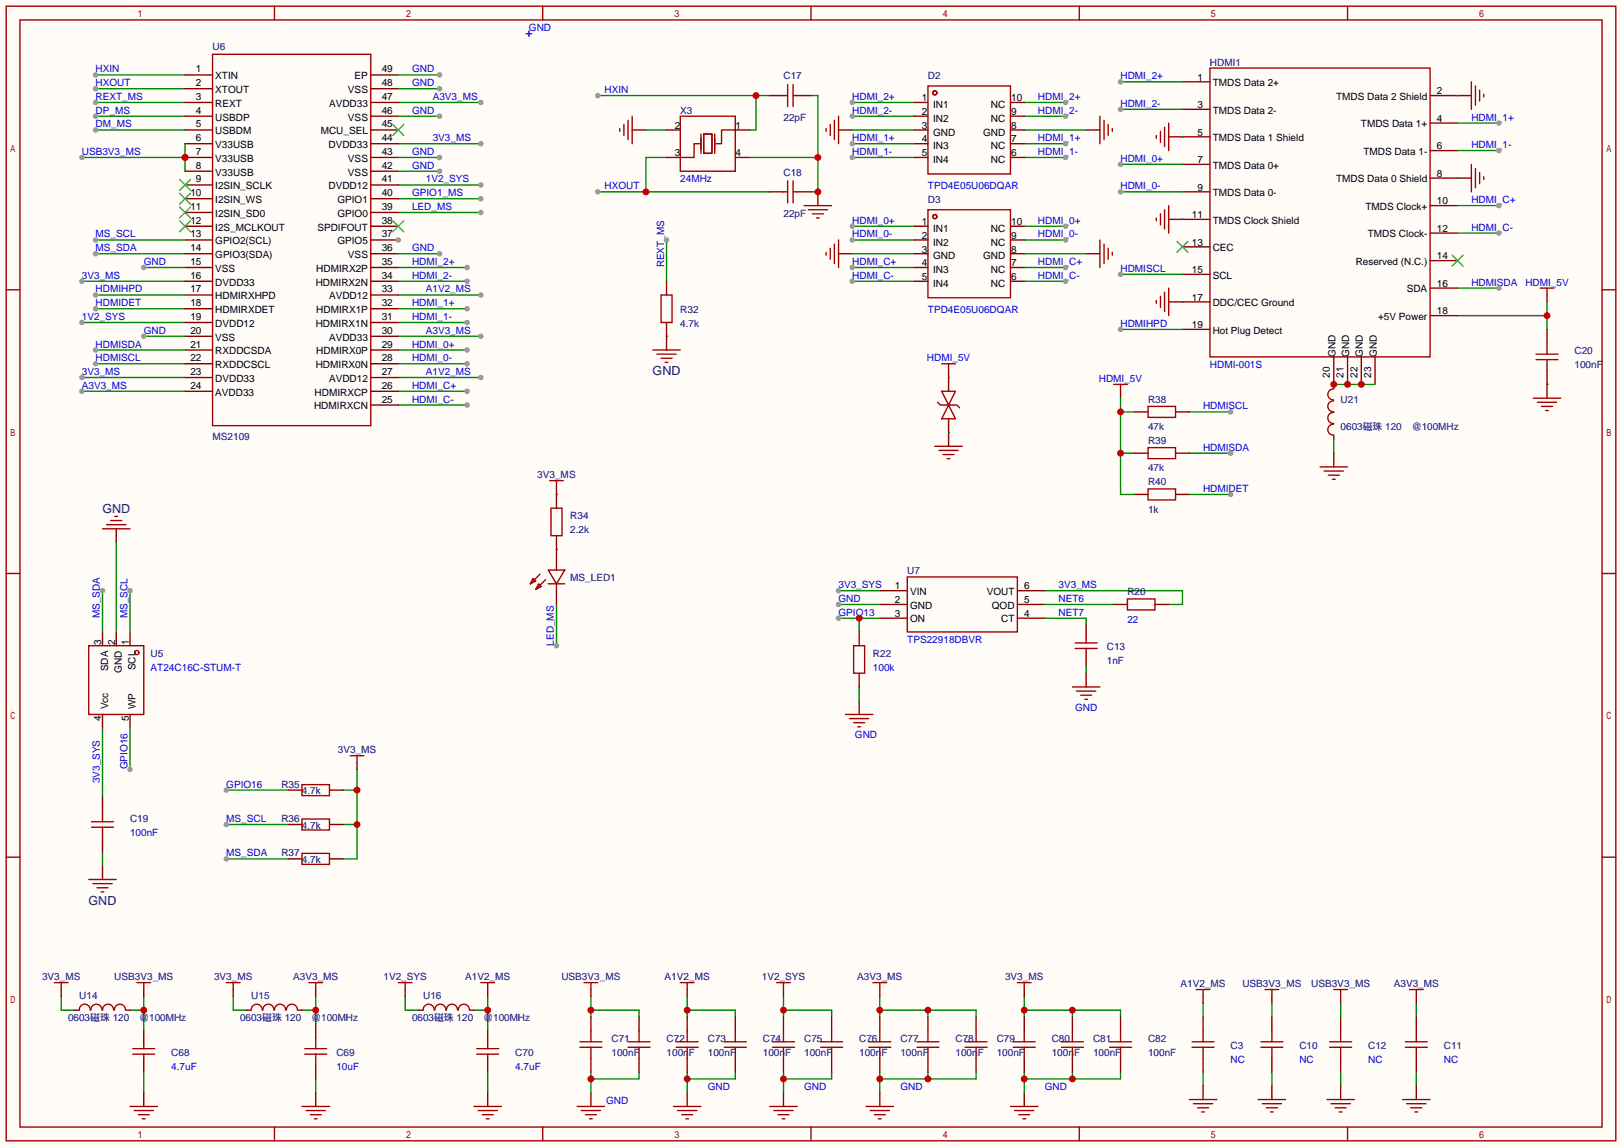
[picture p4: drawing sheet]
<svg xmlns="http://www.w3.org/2000/svg" width="299mm" height="212mm" viewBox="0 0 299 212" stroke-linecap="round" stroke-linejoin="round" font-family="sans-serif">
<path d="M0 0h299.5v211.8h-299.5z" fill="#fffcf7"/>
<g fill="none" stroke="#a10000" stroke-width=".25">
<path d="M1.1 1.1h297.2v209.6h-297.2zM3.7 3.7h292.1v204.5h-292.1zM50.7 1.1v2.6M100.2 1.1v2.6M149.7 1.1v2.6M199.3 1.1v2.6M248.8 1.1v2.6M1.1 53.5h2.6M295.8 53.5h2.5M1.1 105.9h2.6M295.8 105.9h2.5M1.1 158.3h2.6"/>
<path d="M295.8 158.3h2.5M50.7 208.2v2.5M100.2 208.2v2.5M149.7 208.2v2.5M199.3 208.2v2.5M248.8 208.2v2.5"/>
</g>
<path d="M17.7 16.4h16.5" fill="none" stroke="#008700" stroke-width=".25"/>
<circle cx="17.7" cy="16.4" r=".51" fill="#999"/>
<path d="M17.7 13.8h16.5" fill="none" stroke="#008700" stroke-width=".25"/>
<circle cx="17.7" cy="13.8" r=".51" fill="#999"/>
<path d="M17.7 18.9h16.5" fill="none" stroke="#008700" stroke-width=".25"/>
<circle cx="17.7" cy="18.9" r=".51" fill="#999"/>
<path d="M123.1 62.1v2.5" fill="none" stroke="#870000" stroke-width=".25"/>
<path d="M120.5 64.6h5.1M121.3 65.4h3.5M122 66.2h2.1M122.8 66.9h.5" fill="none" stroke="#a10000" stroke-width=".25"/>
<path d="M109.1 186.6h8.9v1.2M109.1 184v3.8" fill="none" stroke="#008700" stroke-width=".25"/>
<circle cx="109.1" cy="186.6" r=".63" fill="#c00"/>
<path d="M15.1 29.1h19.1M34.2 26.5v5.1" fill="none" stroke="#008700" stroke-width=".25"/>
<circle cx="34.2" cy="29.1" r=".63" fill="#c00"/>
<circle cx="15.1" cy="29.1" r=".51" fill="#999"/>
<path d="M17.7 44.3h16.5" fill="none" stroke="#008700" stroke-width=".25"/>
<circle cx="17.7" cy="44.3" r=".51" fill="#999"/>
<path d="M17.7 46.9h16.5" fill="none" stroke="#008700" stroke-width=".25"/>
<circle cx="17.7" cy="46.9" r=".51" fill="#999"/>
<path d="M15.1 51.9h19.1" fill="none" stroke="#008700" stroke-width=".25"/>
<circle cx="15.1" cy="51.9" r=".51" fill="#999"/>
<path d="M17.7 54.5h16.5" fill="none" stroke="#008700" stroke-width=".25"/>
<circle cx="17.7" cy="54.5" r=".51" fill="#999"/>
<path d="M17.7 57h16.5" fill="none" stroke="#008700" stroke-width=".25"/>
<circle cx="17.7" cy="57" r=".51" fill="#999"/>
<path d="M15.1 59.6h19.1" fill="none" stroke="#008700" stroke-width=".25"/>
<circle cx="15.1" cy="59.6" r=".51" fill="#999"/>
<path d="M17.7 64.6h16.5" fill="none" stroke="#008700" stroke-width=".25"/>
<circle cx="17.7" cy="64.6" r=".51" fill="#999"/>
<path d="M17.7 67.2h16.5" fill="none" stroke="#008700" stroke-width=".25"/>
<circle cx="17.7" cy="67.2" r=".51" fill="#999"/>
<path d="M15.1 69.7h19.1" fill="none" stroke="#008700" stroke-width=".25"/>
<circle cx="15.1" cy="69.7" r=".51" fill="#999"/>
<path d="M15.1 72.3h19.1" fill="none" stroke="#008700" stroke-width=".25"/>
<circle cx="15.1" cy="72.3" r=".51" fill="#999"/>
<path d="M73.5 74.8h12.7" fill="none" stroke="#008700" stroke-width=".25"/>
<circle cx="86.2" cy="74.8" r=".51" fill="#999"/>
<path d="M73.5 72.3h12.7" fill="none" stroke="#008700" stroke-width=".25"/>
<circle cx="86.2" cy="72.3" r=".51" fill="#999"/>
<path d="M73.5 69.7h15.3" fill="none" stroke="#008700" stroke-width=".25"/>
<circle cx="88.8" cy="69.7" r=".51" fill="#999"/>
<path d="M73.5 67.2h12.7" fill="none" stroke="#008700" stroke-width=".25"/>
<circle cx="86.2" cy="67.2" r=".51" fill="#999"/>
<path d="M73.5 64.6h12.7" fill="none" stroke="#008700" stroke-width=".25"/>
<circle cx="86.2" cy="64.6" r=".51" fill="#999"/>
<path d="M73.5 62.1h15.3" fill="none" stroke="#008700" stroke-width=".25"/>
<circle cx="88.8" cy="62.1" r=".51" fill="#999"/>
<path d="M73.5 59.6h12.7" fill="none" stroke="#008700" stroke-width=".25"/>
<circle cx="86.2" cy="59.6" r=".51" fill="#999"/>
<path d="M73.5 57h12.7" fill="none" stroke="#008700" stroke-width=".25"/>
<circle cx="86.2" cy="57" r=".51" fill="#999"/>
<path d="M73.5 54.5h15.3" fill="none" stroke="#008700" stroke-width=".25"/>
<circle cx="88.8" cy="54.5" r=".51" fill="#999"/>
<path d="M73.5 51.9h12.7" fill="none" stroke="#008700" stroke-width=".25"/>
<circle cx="86.2" cy="51.9" r=".51" fill="#999"/>
<path d="M73.5 49.4h12.7" fill="none" stroke="#008700" stroke-width=".25"/>
<circle cx="86.2" cy="49.4" r=".51" fill="#999"/>
<path d="M73.5 39.2h15.3" fill="none" stroke="#008700" stroke-width=".25"/>
<circle cx="88.8" cy="39.2" r=".51" fill="#999"/>
<path d="M73.5 34.2h15.3" fill="none" stroke="#008700" stroke-width=".25"/>
<circle cx="88.8" cy="34.2" r=".51" fill="#999"/>
<path d="M73.5 18.9h15.3" fill="none" stroke="#008700" stroke-width=".25"/>
<circle cx="88.8" cy="18.9" r=".51" fill="#999"/>
<path d="M41.8 152.3h11.4" fill="none" stroke="#008700" stroke-width=".25"/>
<circle cx="41.8" cy="152.3" r=".51" fill="#999"/>
<path d="M41.8 158.6h11.4" fill="none" stroke="#008700" stroke-width=".25"/>
<circle cx="41.8" cy="158.6" r=".51" fill="#999"/>
<path d="M21.5 97.7v2.5" fill="none" stroke="#870000" stroke-width=".25"/>
<path d="M18.9 97.7h5.1M19.7 96.9h3.5M20.4 96.1h2.1M21.2 95.4h.5" fill="none" stroke="#a10000" stroke-width=".25"/>
<path d="M73.5 26.5h15.3" fill="none" stroke="#008700" stroke-width=".25"/>
<circle cx="88.8" cy="26.5" r=".51" fill="#999"/>
<path d="M126.9 186.6h8.9v1.2M126.9 184v3.8" fill="none" stroke="#008700" stroke-width=".25"/>
<circle cx="126.9" cy="186.6" r=".63" fill="#c00"/>
<path d="M144.7 186.6h8.8v1.2M144.7 184v3.8" fill="none" stroke="#008700" stroke-width=".25"/>
<circle cx="144.7" cy="186.6" r=".63" fill="#c00"/>
<path d="M126.9 198v3.8M135.8 198v1.3h-8.9" fill="none" stroke="#008700" stroke-width=".25"/>
<circle cx="126.9" cy="199.3" r=".63" fill="#c00"/>
<path d="M144.7 198v3.8M153.5 198v1.3h-8.8" fill="none" stroke="#008700" stroke-width=".25"/>
<circle cx="144.7" cy="199.3" r=".63" fill="#c00"/>
<path d="M126.9 201.8v2.5M144.7 201.8v2.5M189.1 201.8v2.5" fill="none" stroke="#870000" stroke-width=".25"/>
<path d="M124.3 204.3h5.1M125.1 205.1h3.6M125.9 205.9h2M126.6 206.6h.5M142.1 204.3h5.1M142.9 205.1h3.5M143.6 205.9h2.1M144.4 206.6h.5M186.6 204.3h5M187.3 205.1h3.6M188.1 205.9h2M188.8 206.6h.6" fill="none" stroke="#a10000" stroke-width=".25"/>
<path d="M162.4 186.6h17.8v1.2M162.4 184v3.8M171.3 186.6v1.2" fill="none" stroke="#008700" stroke-width=".25"/>
<g fill="#c00">
<circle cx="171.3" cy="186.6" r=".63"/>
<circle cx="162.4" cy="186.6" r=".63"/>
</g>
<path d="M162.4 198v3.8M171.3 198v1.3M180.2 198v1.3h-17.8" fill="none" stroke="#008700" stroke-width=".25"/>
<g fill="#c00">
<circle cx="162.4" cy="199.3" r=".63"/>
<circle cx="171.3" cy="199.3" r=".63"/>
</g>
<path d="M162.4 201.8v2.5" fill="none" stroke="#870000" stroke-width=".25"/>
<path d="M159.9 204.3h5.1M160.7 205.1h3.5M161.4 205.9h2M162.2 206.6h.5" fill="none" stroke="#a10000" stroke-width=".25"/>
<path d="M189.1 186.6h17.8v1.2M189.1 184v3.8M198 186.6v1.2" fill="none" stroke="#008700" stroke-width=".25"/>
<g fill="#c00">
<circle cx="189.1" cy="186.6" r=".63"/>
<circle cx="198" cy="186.6" r=".63"/>
</g>
<path d="M189.1 198v3.8M198 198v1.3M206.9 198v1.3h-17.8" fill="none" stroke="#008700" stroke-width=".25"/>
<g fill="#c00">
<circle cx="189.1" cy="199.3" r=".63"/>
<circle cx="198" cy="199.3" r=".63"/>
</g>
<path d="M41.8 145.9h11.4" fill="none" stroke="#008700" stroke-width=".25"/>
<circle cx="41.8" cy="145.9" r=".51" fill="#999"/>
<path d="M63.4 152.3h2.5M63.4 145.9h2.5M65.9 142.1v16.5h-2.5" fill="none" stroke="#008700" stroke-width=".25"/>
<g fill="#c00">
<circle cx="65.9" cy="152.3" r=".63"/>
<circle cx="65.9" cy="145.9" r=".63"/>
</g>
<path d="M18.9 134.5v12.7M109.1 198v3.8M118 198v1.3h-8.9" fill="none" stroke="#008700" stroke-width=".25"/>
<path d="M18.9 159.9v2.5M109.1 201.8v2.5" fill="none" stroke="#870000" stroke-width=".25"/>
<path d="M16.4 162.4h5.1M17.1 163.2h3.6M17.9 164h2M18.7 164.7h.5M106.6 204.3h5M107.3 205.1h3.6M108.1 205.9h2M108.8 206.6h.5" fill="none" stroke="#a10000" stroke-width=".25"/>
<circle cx="109.1" cy="199.3" r=".63" fill="#c00"/>
<path d="M73.5 36.7h15.3" fill="none" stroke="#008700" stroke-width=".25"/>
<circle cx="88.8" cy="36.7" r=".51" fill="#999"/>
<path d="M116.7 24h2.6M151 35.4v2.6" fill="none" stroke="#870000" stroke-width=".25"/>
<path d="M114.4 23.7v.6M115.2 23v2M116 22.2v3.6M116.7 21.5v5M148.5 38h5M149.2 38.7h3.6M150 39.5h2M150.7 40.3h.6" fill="none" stroke="#a10000" stroke-width=".25"/>
<path d="M17.7 24h16.5" fill="none" stroke="#008700" stroke-width=".25"/>
<circle cx="17.7" cy="24" r=".51" fill="#999"/>
<path d="M17.7 21.5h16.5" fill="none" stroke="#008700" stroke-width=".25"/>
<circle cx="17.7" cy="21.5" r=".51" fill="#999"/>
<path d="M110.4 35.4h31.7M119.3 24h3.8M123.1 29.1h-3.8v6.3" fill="none" stroke="#008700" stroke-width=".25"/>
<circle cx="119.3" cy="35.4" r=".63" fill="#c00"/>
<circle cx="110.4" cy="35.4" r=".51" fill="#999"/>
<path d="M110.4 17.7h31.7M139.6 17.7v6.3h-1.3" fill="none" stroke="#008700" stroke-width=".25"/>
<circle cx="139.6" cy="17.7" r=".63" fill="#c00"/>
<circle cx="110.4" cy="17.7" r=".51" fill="#999"/>
<path d="M149.7 17.7h1.3v17.7h-1.3M138.3 29.1h12.7" fill="none" stroke="#008700" stroke-width=".25"/>
<g fill="#c00">
<circle cx="151" cy="35.4" r=".63"/>
<circle cx="151" cy="29.1" r=".63"/>
</g>
<path d="M154.8 24h2.6M200.5 24h2.6M154.8 46.9h2.6M200.5 46.9h2.6M109.1 182.8v1.2M126.9 182.8v1.2M144.7 182.8v1.2M162.4 182.8v1.2" fill="none" stroke="#870000" stroke-width=".25"/>
<g fill="none" stroke="#a10000" stroke-width=".25">
<path d="M152.5 23.7v.6M153.3 23v2M154.1 22.2v3.6M154.8 21.5v5M203.1 21.5v5M203.8 22.2v3.6M204.6 23v2M205.4 23.7v.6M152.5 46.6v.5M153.3 45.8v2.1M154.1 45.1v3.5M154.8 44.3v5.1"/>
<path d="M203.1 44.3v5.1M203.8 45.1v3.5M204.6 45.8v2.1M205.4 46.6v.5M107.8 181.5h2.6M109.1 181.5v1.3M125.6 181.5h2.5M126.9 181.5v1.3M143.4 181.5h2.5M144.7 181.5v1.3M161.2 181.5h2.5M162.4 181.5v1.3"/>
</g>
<path d="M157.4 18.9h11.4M157.4 24h11.4M189.1 24h11.4M157.4 46.9h11.4M189.1 46.9h11.4" fill="none" stroke="#008700" stroke-width=".25"/>
<circle cx="157.4" cy="18.9" r=".51" fill="#999"/>
<path d="M157.4 21.5h11.4" fill="none" stroke="#008700" stroke-width=".25"/>
<circle cx="157.4" cy="21.5" r=".51" fill="#999"/>
<path d="M157.4 26.5h11.4" fill="none" stroke="#008700" stroke-width=".25"/>
<circle cx="157.4" cy="26.5" r=".51" fill="#999"/>
<path d="M175.1 79.9v2.5" fill="none" stroke="#870000" stroke-width=".25"/>
<path d="M172.6 82.4h5.1M173.4 83.2h3.5M174.1 83.9h2M174.9 84.7h.5" fill="none" stroke="#a10000" stroke-width=".25"/>
<path d="M157.4 29.1h11.4" fill="none" stroke="#008700" stroke-width=".25"/>
<circle cx="157.4" cy="29.1" r=".51" fill="#999"/>
<path d="M189.1 29.1h7.6" fill="none" stroke="#008700" stroke-width=".25"/>
<circle cx="196.7" cy="29.1" r=".51" fill="#999"/>
<path d="M189.1 26.5h7.6" fill="none" stroke="#008700" stroke-width=".25"/>
<circle cx="196.7" cy="26.5" r=".51" fill="#999"/>
<path d="M189.1 21.5h7.6" fill="none" stroke="#008700" stroke-width=".25"/>
<circle cx="196.7" cy="21.5" r=".51" fill="#999"/>
<path d="M189.1 18.9h7.6" fill="none" stroke="#008700" stroke-width=".25"/>
<circle cx="196.7" cy="18.9" r=".51" fill="#999"/>
<path d="M157.4 41.8h11.4" fill="none" stroke="#008700" stroke-width=".25"/>
<circle cx="157.4" cy="41.8" r=".51" fill="#999"/>
<path d="M157.4 44.3h11.4" fill="none" stroke="#008700" stroke-width=".25"/>
<circle cx="157.4" cy="44.3" r=".51" fill="#999"/>
<path d="M157.4 49.4h11.4" fill="none" stroke="#008700" stroke-width=".25"/>
<circle cx="157.4" cy="49.4" r=".51" fill="#999"/>
<path d="M157.4 51.9h11.4" fill="none" stroke="#008700" stroke-width=".25"/>
<circle cx="157.4" cy="51.9" r=".51" fill="#999"/>
<path d="M189.1 51.9h7.6" fill="none" stroke="#008700" stroke-width=".25"/>
<circle cx="196.7" cy="51.9" r=".51" fill="#999"/>
<path d="M189.1 44.3h7.6" fill="none" stroke="#008700" stroke-width=".25"/>
<circle cx="196.7" cy="44.3" r=".51" fill="#999"/>
<path d="M189.1 41.8h7.6" fill="none" stroke="#008700" stroke-width=".25"/>
<circle cx="196.7" cy="41.8" r=".51" fill="#999"/>
<path d="M189.1 49.4h7.6" fill="none" stroke="#008700" stroke-width=".25"/>
<circle cx="196.7" cy="49.4" r=".51" fill="#999"/>
<path d="M102.7 111.6v7.7" fill="none" stroke="#008700" stroke-width=".25"/>
<circle cx="102.7" cy="119.3" r=".51" fill="#999"/>
<g fill="none" stroke="#870000" stroke-width=".25">
<path d="M34.2 59.6h5M34.2 57h5M34.2 54.5h5M34.2 51.9h5M34.2 49.4h5M34.2 46.9h5M34.2 44.3h5M68.5 44.3h5M34.2 72.3h5M34.2 69.7h5M34.2 67.2h5M34.2 64.6h5"/>
<path d="M34.2 62.1h5M246.3 83.7v2.5"/>
</g>
<path d="M39.2 10h29.3v68.6h-29.3zM243.7 86.2h5.1M244.5 87h3.5M245.2 87.8h2.1M246 88.5h.5" fill="none" stroke="#a10000" stroke-width=".25"/>
<circle cx="73.5" cy="44.3" r=".51" fill="#999"/>
<g fill="none" stroke="#870000" stroke-width=".25">
<path d="M68.5 18.9h5M68.5 16.4h5M68.5 13.8h5M34.2 39.2h5M34.2 36.7h5M34.2 34.2h5M34.2 31.6h5M34.2 29.1h5M68.5 39.2h5M68.5 36.7h5M68.5 34.2h5M68.5 31.6h5"/>
<path d="M68.5 29.1h5M68.5 26.5h5M68.5 24h5M68.5 21.5h5M34.2 41.8h5M68.5 41.8h5M68.5 59.6h5M68.5 57h5M68.5 54.5h5M68.5 51.9h5M68.5 49.4h5M68.5 46.9h5"/>
<path d="M68.5 74.8h5M68.5 72.3h5M68.5 69.7h5M68.5 67.2h5M68.5 64.6h5M68.5 62.1h5"/>
</g>
<path d="M33.1 38.2l2.1 2.1M33.1 35.7l2.1 2M33.1 33.1l2.1 2.1M35.2 38.2l-2.1 2.1M35.2 35.7l-2.1 2M35.2 33.1l-2.1 2.1M72.5 23l2 2M74.5 23l-2 2M33.1 40.8l2.1 2M35.2 40.8l-2.1 2M72.5 40.8l2 2M74.5 40.8l-2 2" fill="none" stroke="#3c3" stroke-width=".25"/>
<circle cx="34.2" cy="29.1" r=".63" fill="#c00"/>
<path d="M34.2 18.9h5M34.2 16.4h5M34.2 13.8h5M34.2 26.5h5M34.2 24h5M34.2 21.5h5M102.7 101.5v3.8M102.7 107.8v3.8" fill="none" stroke="#870000" stroke-width=".25"/>
<path d="M98.4 106.8l.5 .5-1 .5zM99.4 107.8l.5 .5-1 .5zM99.7 106l-1.8 1.8M100.7 107.1l-1.8 1.7M101.2 105.3h3.1l-1.6 2.5zM101.2 107.8h3.1" fill="none" stroke="#a10000" stroke-width=".25"/>
<g fill="none" stroke="#008700" stroke-width=".25">
<path d="M102.7 101.5h.1M11.3 184v2.6h2.5M26.5 198v3.8M43.1 184v2.6h2.5M58.3 199.3v2.5M74.8 184v2.6h2.5M87.5 186.6h2.5M90 184v6.4M90 198v3.8M222.1 185.3v2.5M222.1 198v2.5M234.8 198v2.5"/>
<path d="M247.5 198v2.5M261.5 185.3v2.5M261.5 198v2.5"/>
</g>
<circle cx="90" cy="186.6" r=".63" fill="#c00"/>
<path d="M55.8 186.6h2.5M58.3 184v5.1" fill="none" stroke="#008700" stroke-width=".25"/>
<circle cx="58.3" cy="186.6" r=".63" fill="#c00"/>
<path d="M24 186.6h2.5M26.5 184v6.4" fill="none" stroke="#008700" stroke-width=".25"/>
<circle cx="26.5" cy="186.6" r=".63" fill="#c00"/>
<g fill="none" stroke="#870000" stroke-width=".25">
<path d="M246.3 71v.8M246.3 80.4v.8M13.8 186.6h.8M23.2 186.6h.8M26.5 182.8v1.2M45.6 186.6h.8M55 186.6h.8M58.3 182.8v1.2M77.3 186.6h.8M86.7 186.6h.8M90 182.8v1.2M222.1 184v1.3"/>
<path d="M234.8 184v1.3M247.5 184v1.3M261.5 184v1.3M26.5 201.8v2.5M58.3 201.8v2.5M90 201.8v2.5M222.1 200.5v2.6M234.8 200.5v2.6M247.5 200.5v2.6M261.5 200.5v2.6"/>
</g>
<g fill="none" stroke="#a10000" stroke-width=".25">
<path d="M246.2 78.3a1.01 1.01 0 0 0-1 1 1.01 1.01 0 0 0 1 1.1M246.2 76.2a1.01 1.01 0 0 0-1 1 1.01 1.01 0 0 0 1 1M246.2 74a1.01 1.01 0 0 0-1 1 1.01 1.01 0 0 0 1 1.1M246.2 71.8a1.01 1.01 0 0 0-1 1.1 1.01 1.01 0 0 0 1 1M14.6 186.5a1.01 1.01 0 0 1 1-1 1.01 1.01 0 0 1 1.1 1M16.8 186.5a1.01 1.01 0 0 1 1-1 1.01 1.01 0 0 1 1 1M18.9 186.5a1.01 1.01 0 0 1 1.1-1 1.01 1.01 0 0 1 1 1M21.1 186.5a1.01 1.01 0 0 1 1-1 1.01 1.01 0 0 1 1.1 1M25.3 181.5h2.5M26.5 181.5v1.3M46.4 186.5a1.01 1.01 0 0 1 1-1 1.01 1.01 0 0 1 1 1M48.5 186.5a1.01 1.01 0 0 1 1.1-1 1.01 1.01 0 0 1 1 1"/>
<path d="M50.7 186.5a1.01 1.01 0 0 1 1-1 1.01 1.01 0 0 1 1 1M52.9 186.5a1.01 1.01 0 0 1 1-1 1.01 1.01 0 0 1 1 1M57 181.5h2.6M58.3 181.5v1.3M78.1 186.5a1.01 1.01 0 0 1 1-1 1.01 1.01 0 0 1 1.1 1M80.3 186.5a1.01 1.01 0 0 1 1-1 1.01 1.01 0 0 1 1 1M82.4 186.5a1.01 1.01 0 0 1 1.1-1 1.01 1.01 0 0 1 1 1M84.6 186.5a1.01 1.01 0 0 1 1-1 1.01 1.01 0 0 1 1.1 1M88.8 181.5h2.5M90 181.5v1.3M220.9 182.8h2.5M222.1 182.8v1.2"/>
<path d="M233.6 182.8h2.5M234.8 182.8v1.2M246.3 182.8h2.5M247.5 182.8v1.2M260.2 182.8h2.6M261.5 182.8v1.2M24 204.3h5.1M24.8 205.1h3.5M25.5 205.9h2.1M26.3 206.6h.5M55.8 204.3h5M56.5 205.1h3.6"/>
<path d="M57.3 205.9h2M58 206.6h.5M87.5 204.3h5.1M88.3 205.1h3.5M89 205.9h2.1M89.8 206.6h.5M219.6 203.1h5.1M220.3 203.8h3.6M221.1 204.6h2M221.9 205.4h.5M232.3 203.1h5.1M233 203.8h3.6"/>
<path d="M233.8 204.6h2M234.6 205.4h.5M245 203.1h5.1M245.7 203.8h3.6M246.5 204.6h2M247.3 205.4h.5M259 203.1h5M259.7 203.8h3.6M260.5 204.6h2M261.2 205.4h.5"/>
</g>
<path d="M269.1 58.3h16.5M285.6 55.8v5" fill="none" stroke="#008700" stroke-width=".25"/>
<circle cx="285.6" cy="58.3" r=".63" fill="#c00"/>
<g fill="none" stroke="#870000" stroke-width=".25">
<path d="M218.3 15.1h5.1M264 17.7h5.1M218.3 20.2h5.1M218.3 25.3h5.1M218.3 30.4h5.1M218.3 35.4h5.1M264 22.7h5.1M264 27.8h5.1M264 32.9h5.1M264 38h5.1M218.3 40.5h5.1M218.3 45.6h5.1"/>
<path d="M218.3 50.7h5.1M218.3 55.8h5.1M264 43.1h5.1M264 48.1h5.1M264 53.2h5.1M264 58.3h5.1M218.3 60.8h5.1M246.3 65.9v5.1M248.8 65.9v5.1M251.3 65.9v5.1M253.9 65.9v5.1M285.6 71v2.5"/>
</g>
<path d="M217.3 44.6l2 2M219.3 44.6l-2 2M268.1 47.1l2 2M270.1 47.1l-2 2" fill="none" stroke="#3c3" stroke-width=".25"/>
<path d="M223.4 12.6h40.6v53.3h-40.6zM283.1 73.5h5.1M283.8 74.3h3.6M284.6 75.1h2M285.4 75.8h.5" fill="none" stroke="#a10000" stroke-width=".25"/>
<path d="M206.9 20.2h11.4" fill="none" stroke="#008700" stroke-width=".25"/>
<circle cx="206.9" cy="20.2" r=".51" fill="#999"/>
<path d="M206.9 15.1h11.4" fill="none" stroke="#008700" stroke-width=".25"/>
<circle cx="206.9" cy="15.1" r=".51" fill="#999"/>
<path d="M269.1 27.8h7.6" fill="none" stroke="#008700" stroke-width=".25"/>
<circle cx="276.7" cy="27.8" r=".51" fill="#999"/>
<path d="M269.1 22.7h7.6" fill="none" stroke="#008700" stroke-width=".25"/>
<circle cx="276.7" cy="22.7" r=".51" fill="#999"/>
<path d="M206.9 30.4h11.4" fill="none" stroke="#008700" stroke-width=".25"/>
<circle cx="206.9" cy="30.4" r=".51" fill="#999"/>
<path d="M206.9 35.4h11.4" fill="none" stroke="#008700" stroke-width=".25"/>
<circle cx="206.9" cy="35.4" r=".51" fill="#999"/>
<path d="M269.1 38h7.6" fill="none" stroke="#008700" stroke-width=".25"/>
<circle cx="276.7" cy="38" r=".51" fill="#999"/>
<path d="M269.1 43.1h7.6" fill="none" stroke="#008700" stroke-width=".25"/>
<circle cx="276.7" cy="43.1" r=".51" fill="#999"/>
<path d="M206.9 60.8h11.4" fill="none" stroke="#008700" stroke-width=".25"/>
<circle cx="206.9" cy="60.8" r=".51" fill="#999"/>
<path d="M269.1 17.7h2.6M215.8 25.3h2.5M269.1 32.9h2.6M215.8 55.8h2.5M215.8 40.5h2.5" fill="none" stroke="#870000" stroke-width=".25"/>
<g fill="none" stroke="#a10000" stroke-width=".25">
<path d="M271.7 15.1v5.1M272.4 15.9v3.5M273.2 16.6v2.1M273.9 17.4v.5M213.5 25v.5M214.2 24.3v2M214.2 39.5v2M215 23.5v3.6M215 38.7v3.6M215.8 22.7v5.1M215.8 38v5.1M271.7 30.4v5"/>
<path d="M272.4 31.1v3.6M273.2 31.9v2M273.9 32.6v.5M213.5 40.3v.5M213.5 55.5v.5M214.2 54.7v2.1M215 54v3.5M215.8 53.2v5.1"/>
</g>
<path d="M269.1 17.7h.1M218.3 25.3h.1M269.1 32.9h.1M206.9 50.7h11.4M218.3 55.8h.1M218.3 40.5h.1" fill="none" stroke="#008700" stroke-width=".25"/>
<circle cx="206.9" cy="50.7" r=".51" fill="#999"/>
<path d="M269.1 53.2h7.6" fill="none" stroke="#008700" stroke-width=".25"/>
<circle cx="276.7" cy="53.2" r=".51" fill="#999"/>
<g fill="none" stroke="#870000" stroke-width=".25">
<path d="M168.8 18.9h2.5M186.6 18.9h2.5M168.8 21.5h2.5M168.8 24h2.5M168.8 26.5h2.5M168.8 29.1h2.5M186.6 21.5h2.5M186.6 24h2.5M186.6 26.5h2.5M186.6 29.1h2.5M168.8 41.8h2.5M168.8 44.3h2.5"/>
<path d="M168.8 46.9h2.5M168.8 49.4h2.5M168.8 51.9h2.5M186.6 41.8h2.5M186.6 44.3h2.5M186.6 46.9h2.5M186.6 49.4h2.5M186.6 51.9h2.5M285.6 54.5v1.3M175.1 68.5v1.2M206.9 72.3v1.2M102.7 90v1.3"/>
<path d="M209.4 91.3h2.6M217 91.3h2.6M53.2 145.9h2.6M53.2 152.3h2.6M53.2 158.6h2.6M60.8 145.9h2.6M60.8 152.3h2.6M60.8 158.6h2.6M65.9 140.8v1.3M11.3 182.8v1.2M43.1 182.8v1.2M74.8 182.8v1.2"/>
<path d="M189.1 182.8v1.2"/>
</g>
<g fill="none" stroke="#a10000" stroke-width=".25">
<path d="M171.3 15.9h15.3v16.2h-15.3zM171.3 38.7h15.3v16.3h-15.3zM284.4 53.2h2.5M285.6 53.2v1.3M173.9 67.2h2.5M175.1 67.2v1.3M205.6 71h2.6M206.9 71v1.3M101.5 88.8h2.5M102.7 88.8v1.2M212 90.3h5v2h-5zM64.6 139.6h2.6"/>
<path d="M65.9 139.6v1.2M55.8 144.9h5v2h-5zM55.8 151.3h5v2h-5zM55.8 157.6h5v2h-5zM10 181.5h2.6M11.3 181.5v1.3M41.8 181.5h2.5M43.1 181.5v1.3M73.5 181.5h2.6M74.8 181.5v1.3M187.8 181.5h2.6M189.1 181.5v1.3"/>
<circle cx="172.6" cy="17.1" r=".38"/>
<circle cx="172.6" cy="40" r=".38"/>
</g>
<path d="M102.7 91.3h.1M219.6 91.3h7.6" fill="none" stroke="#008700" stroke-width=".25"/>
<circle cx="227.2" cy="91.3" r=".51" fill="#999"/>
<path d="M285.6 71h.1M219.6 83.7h7.6" fill="none" stroke="#008700" stroke-width=".25"/>
<circle cx="227.2" cy="83.7" r=".51" fill="#999"/>
<path d="M219.6 76.1h7.6" fill="none" stroke="#008700" stroke-width=".25"/>
<circle cx="227.2" cy="76.1" r=".51" fill="#999"/>
<path d="M206.9 73.5v17.8h2.5M206.9 76.1h2.5M206.9 83.7h2.5" fill="none" stroke="#008700" stroke-width=".25"/>
<g fill="#c00">
<circle cx="206.9" cy="83.7" r=".63"/>
<circle cx="206.9" cy="76.1" r=".63"/>
</g>
<path d="M246.3 71h7.6M18.9 157.4v2.5" fill="none" stroke="#008700" stroke-width=".25"/>
<g fill="none" stroke="#a10000" stroke-width=".25">
<path d="M125.6 21.5h10.2v10.1h-10.2zM129.2 26.5h-1.1v2.6h-2.5M129.4 24.8v3.5M129.9 24.8h1.5v3.5h-1.5zM132 24.8v3.5M135.8 24h-2.6v2.5h-1M107.1 193.4h4M107.1 192.4h4M109.1 190.4v2M109.1 193.4v2.1M116 193.4h4M116 192.4h4"/>
<path d="M118 190.4v2M118 193.4v2.1M124.8 193.4h4.1M124.8 192.4h4.1M126.9 190.4v2M126.9 193.4v2.1M133.7 193.4h4.1M133.7 192.4h4.1M135.8 190.4v2M135.8 193.4v2.1M142.6 193.4h4.1M142.6 192.4h4.1"/>
<path d="M144.7 190.4v2M144.7 193.4v2.1M151.5 193.4h4.1M151.5 192.4h4.1M153.5 190.4v2M153.5 193.4v2.1M160.4 193.4h4.1M160.4 192.4h4.1M162.4 190.4v2M162.4 193.4v2.1M169.3 193.4h4.1M169.3 192.4h4.1"/>
<path d="M171.3 190.4v2M171.3 193.4v2.1M178.2 193.4h4M178.2 192.4h4M180.2 190.4v2M180.2 193.4v2.1M187.1 193.4h4M187.1 192.4h4M189.1 190.4v2M189.1 193.4v2.1M196 193.4h4M196 192.4h4"/>
<path d="M198 190.4v2M198 193.4v2.1M204.9 193.4h4M204.9 192.4h4M206.9 190.4v2M206.9 193.4v2.1M220.1 193.4h4.1M220.1 192.4h4.1M222.1 190.4v2M222.1 193.4v2.1M232.8 193.4h4.1M232.8 192.4h4.1"/>
<path d="M234.8 190.4v2M234.8 193.4v2.1M245.5 193.4h4.1M245.5 192.4h4.1M247.5 190.4v2M247.5 193.4v2.1M259.5 193.4h4M259.5 192.4h4M261.5 190.4v2M261.5 193.4v2.1"/>
</g>
<g fill="none" stroke="#870000" stroke-width=".25">
<path d="M123.1 29.1h2.5M123.1 24h2.5M135.8 29.1h2.5M135.8 24h2.5M109.1 187.8v2.6M109.1 195.5v2.5M118 187.8v2.6M118 195.5v2.5M126.9 187.8v2.6M126.9 195.5v2.5M135.8 187.8v2.6M135.8 195.5v2.5"/>
<path d="M144.7 187.8v2.6M144.7 195.5v2.5M153.5 187.8v2.6M153.5 195.5v2.5M162.4 187.8v2.6M162.4 195.5v2.5M171.3 187.8v2.6M171.3 195.5v2.5M180.2 187.8v2.6M180.2 195.5v2.5M189.1 187.8v2.6M189.1 195.5v2.5"/>
<path d="M198 187.8v2.6M198 195.5v2.5M206.9 187.8v2.6M206.9 195.5v2.5M222.1 187.8v2.6M222.1 195.5v2.5M234.8 187.8v2.6M234.8 195.5v2.5M247.5 187.8v2.6M247.5 195.5v2.5M261.5 187.8v2.6M261.5 195.5v2.5"/>
</g>
<g fill="#c00">
<circle cx="246.3" cy="71" r=".63"/>
<circle cx="248.8" cy="71" r=".63"/>
<circle cx="251.3" cy="71" r=".63"/>
</g>
<path d="M246.3 81.2v2.5M21.5 100.2v16.5M24 134.5v7.6" fill="none" stroke="#008700" stroke-width=".25"/>
<g fill="none" stroke="#a10000" stroke-width=".25">
<path d="M16.4 119.3h10.1v12.7h-10.1z"/>
<circle cx="25.3" cy="120.5" r=".38"/>
</g>
<path d="M18.9 116.7v2.6M21.5 116.7v2.6M24 116.7v2.6M18.9 132v2.5M24 132v2.5" fill="none" stroke="#870000" stroke-width=".25"/>
<circle cx="24" cy="142.1" r=".51" fill="#999"/>
<path d="M18.9 109.1v7.6" fill="none" stroke="#008700" stroke-width=".25"/>
<circle cx="18.9" cy="109.1" r=".51" fill="#999"/>
<path d="M24 109.1v7.6" fill="none" stroke="#008700" stroke-width=".25"/>
<circle cx="24" cy="109.1" r=".51" fill="#999"/>
<path d="M123.1 44.3v7.6" fill="none" stroke="#008700" stroke-width=".25"/>
<circle cx="123.1" cy="44.3" r=".51" fill="#999"/>
<path d="M73.5 13.8h7.7M123.1 62.1h.1" fill="none" stroke="#008700" stroke-width=".25"/>
<path d="M97.2 6.2h1M97.7 5.7v1" fill="none" stroke="#00f" stroke-width=".25"/>
<path d="M158.6 129.4v2.6" fill="none" stroke="#870000" stroke-width=".25"/>
<path d="M156.1 132h5.1M156.8 132.7h3.6M157.6 133.5h2M158.4 134.2h.5" fill="none" stroke="#a10000" stroke-width=".25"/>
<circle cx="81.2" cy="13.8" r=".51" fill="#999"/>
<path d="M73.5 16.4h7.7" fill="none" stroke="#008700" stroke-width=".25"/>
<circle cx="81.2" cy="16.4" r=".51" fill="#999"/>
<path d="M73.5 21.5h7.7" fill="none" stroke="#008700" stroke-width=".25"/>
<circle cx="81.2" cy="21.5" r=".51" fill="#999"/>
<path d="M73.5 29.1h7.7" fill="none" stroke="#008700" stroke-width=".25"/>
<circle cx="81.2" cy="29.1" r=".51" fill="#999"/>
<path d="M73.5 31.6h7.7" fill="none" stroke="#008700" stroke-width=".25"/>
<circle cx="81.2" cy="31.6" r=".51" fill="#999"/>
<path d="M73.5 46.9h7.7" fill="none" stroke="#008700" stroke-width=".25"/>
<circle cx="81.2" cy="46.9" r=".51" fill="#999"/>
<path d="M26.5 49.4h7.7" fill="none" stroke="#008700" stroke-width=".25"/>
<circle cx="26.5" cy="49.4" r=".51" fill="#999"/>
<path d="M26.5 62.1h7.7" fill="none" stroke="#008700" stroke-width=".25"/>
<circle cx="26.5" cy="62.1" r=".51" fill="#999"/>
<path d="M175.1 79.9h.1M175.1 69.7h.1M154.8 109.1h7.6M158.6 126.9v2.5M234.8 185.3v2.5M247.5 185.3v2.5" fill="none" stroke="#008700" stroke-width=".25"/>
<path d="M175.1 69.7v2.6M175.1 77.3v2.6M162.4 109.1h5.1M162.4 111.6h5.1M162.4 114.2h5.1M187.8 109.1h5.1M187.8 111.6h5.1M187.8 114.2h5.1" fill="none" stroke="#870000" stroke-width=".25"/>
<path d="M173.1 74.3l.5 .5h3.1l.5 .5M173.9 72.3h2.5l-1.3 2.5zM175.1 74.8l1.3 2.5h-2.5zM167.5 106.6h20.3v10.1h-20.3z" fill="none" stroke="#a10000" stroke-width=".25"/>
<circle cx="154.8" cy="109.1" r=".51" fill="#999"/>
<path d="M154.8 111.6h7.6" fill="none" stroke="#008700" stroke-width=".25"/>
<circle cx="154.8" cy="111.6" r=".51" fill="#999"/>
<path d="M154.8 114.2h7.6M158.6 114.2v2.5" fill="none" stroke="#008700" stroke-width=".25"/>
<circle cx="158.6" cy="114.2" r=".63" fill="#c00"/>
<circle cx="154.8" cy="114.2" r=".51" fill="#999"/>
<path d="M192.9 111.6h12.7M192.9 109.1h25.4v2.5h-2.5M192.9 114.2h7.6v1.2M200.5 123.1v1.2" fill="none" stroke="#008700" stroke-width=".25"/>
<g fill="none" stroke="#870000" stroke-width=".25">
<path d="M142.1 17.7h2.6M147.2 17.7h2.5M142.1 35.4h2.6M147.2 35.4h2.5M123.1 51.9v2.6M123.1 59.6v2.5M209.4 76.1h2.6M217 76.1h2.6M285.6 60.8v2.6M285.6 68.5v2.5M102.7 91.3v2.6M102.7 98.9v2.6"/>
<path d="M209.4 83.7h2.6M217 83.7h2.6M158.6 116.7v2.6M200.5 115.4v2.6M205.6 111.6h2.6M213.2 111.6h2.6M158.6 124.3v2.6M200.5 120.5v2.6M200.5 124.3v2.6M18.9 147.2v2.5M18.9 154.8v2.6M26.5 190.4v2.5"/>
<path d="M26.5 195.5v2.5M58.3 189.1v2.5M58.3 196.7v2.6M90 190.4v2.5M90 195.5v2.5"/>
</g>
<g fill="none" stroke="#a10000" stroke-width=".25">
<path d="M144.7 17.7h.7M145.4 15.6v4.1M146.4 15.6v4.1M146.4 17.7h.8M144.7 35.4h.7M145.4 33.4v4.1M146.4 33.4v4.1M146.4 35.4h.8M122 54.5h2.1v5.1h-2.1zM212 75.1h5v2h-5zM283.6 66.4h4.1M283.6 65.4h4.1"/>
<path d="M285.6 63.4v2M285.6 66.4v2.1M101.7 93.9h2.1v5h-2.1zM212 82.7h5v2h-5zM157.6 119.3h2v5h-2zM198.5 119.8h4.1M198.5 118.7h4.1M200.5 118v.7M200.5 119.8v.7M208.2 110.6h5v2h-5zM198 126.9h5.1M198.8 127.6h3.5"/>
<path d="M199.5 128.4h2M200.3 129.2h.5M16.9 152.8h4.1M16.9 151.8h4.1M18.9 149.7v2.1M18.9 152.8v2M24.5 193.7h4.1M24.5 194.7h4.1M26.5 192.9v.8M26.5 194.7v.8M56.3 193.7h4M56.3 194.7h4"/>
<path d="M58.3 191.6v2.1M58.3 194.7v2M88 193.7h4.1M88 194.7h4.1M90 192.9v.8M90 194.7v.8"/>
</g>
<g font-size="2.3" fill="#000080">
<text x="120.5" y="69.3">GND</text>
<text x="18.9" y="94.7">GND</text>
<text x="16.4" y="167.1">GND</text>
</g>
<g font-size="1.8" fill="#00f">
<text x="97.7" y="5.8">GND</text>
<text x="17.7" y="15.9">HXOUT</text>
<text x="17.7" y="13.4">HXIN</text>
<text x="76.1" y="13.4">GND</text>
<text x="76.1" y="15.9">GND</text>
<text x="111.6" y="17.2">HXIN</text>
<text x="206.9" y="14.7">HDMI_2+</text>
<text x="17.7" y="18.5">REXT_MS</text>
<text x="17.7" y="23.5">DM_MS</text>
<text x="17.7" y="21">DP_MS</text>
<text x="76.1" y="21">GND</text>
<text x="79.9" y="18.5">A3V3_MS</text>
<text x="157.4" y="18.5">HDMI_2+</text>
<text x="157.4" y="21">HDMI_2-</text>
<text x="191.6" y="21">HDMI_2-</text>
<text x="191.6" y="18.5">HDMI_2+</text>
<text x="206.9" y="19.7">HDMI_2-</text>
<text x="271.7" y="22.3">HDMI_1+</text>
<text x="15.1" y="28.6">USB3V3_MS</text>
<text x="76.1" y="28.6">GND</text>
<text x="79.9" y="26.1">3V3_MS</text>
<text x="157.4" y="26.1">HDMI_1+</text>
<text x="157.4" y="28.6">HDMI_1-</text>
<text x="191.6" y="28.6">HDMI_1-</text>
<text x="191.6" y="26.1">HDMI_1+</text>
<text x="206.9" y="29.9">HDMI_0+</text>
<text x="271.7" y="27.4">HDMI_1-</text>
<text x="76.1" y="31.2">GND</text>
<text x="78.6" y="33.7">1V2_SYS</text>
<text x="111.6" y="35">HXOUT</text>
<text x="125.6" y="33.7">24MHz</text>
<text x="171.3" y="35">TPD4E05U06DQAR</text>
<text x="206.9" y="35">HDMI_0-</text>
<text x="76.1" y="38.8">LED_MS</text>
<text x="76.1" y="36.2">GPIO1_MS</text>
<text x="157.4" y="41.3">HDMI_0+</text>
<text x="191.6" y="41.3">HDMI_0+</text>
<text x="271.7" y="37.5">HDMI_C+</text>
<text x="17.7" y="43.9">MS_SCL</text>
<text x="17.7" y="46.4">MS_SDA</text>
<text x="76.1" y="46.4">GND</text>
<text x="157.4" y="43.9">HDMI_0-</text>
<text x="191.6" y="43.9">HDMI_0-</text>
<text x="271.7" y="42.6">HDMI_C-</text>
<text x="15.1" y="51.5">3V3_MS</text>
<text x="26.5" y="48.9">GND</text>
<text x="76.1" y="51.5">HDMI_2-</text>
<text x="76.1" y="48.9">HDMI_2+</text>
<text x="122.6" y="49.4" transform="rotate(-90 122.6 49.4)">REXT_MS</text>
<text x="157.4" y="48.9">HDMI_C+</text>
<text x="157.4" y="51.5">HDMI_C-</text>
<text x="191.6" y="51.5">HDMI_C-</text>
<text x="191.6" y="48.9">HDMI_C+</text>
<text x="206.9" y="50.2">HDMISCL</text>
<text x="271.7" y="52.8">HDMISDA</text>
<text x="281.6" y="52.8">HDMI_5V</text>
<text x="15.1" y="59.1">1V2_SYS</text>
<text x="17.7" y="54">HDMIHPD</text>
<text x="17.7" y="56.6">HDMIDET</text>
<text x="76.1" y="59.1">HDMI_1-</text>
<text x="76.1" y="56.6">HDMI_1+</text>
<text x="78.6" y="54">A1V2_MS</text>
<text x="171.3" y="57.8">TPD4E05U06DQAR</text>
<text x="17.7" y="64.2">HDMISDA</text>
<text x="26.5" y="61.6">GND</text>
<text x="76.1" y="64.2">HDMI_0+</text>
<text x="78.6" y="61.6">A3V3_MS</text>
<text x="206.9" y="60.4">HDMIHPD</text>
<text x="15.1" y="69.3">3V3_MS</text>
<text x="15.1" y="71.8">A3V3_MS</text>
<text x="17.7" y="66.7">HDMISCL</text>
<text x="76.1" y="71.8">HDMI_C+</text>
<text x="76.1" y="66.7">HDMI_0-</text>
<text x="78.6" y="69.3">A1V2_MS</text>
<text x="171.1" y="66.7">HDMI_5V</text>
<text x="202.9" y="70.5">HDMI_5V</text>
<text x="223.4" y="68">HDMI-001S</text>
<text x="76.1" y="74.3">HDMI_C-</text>
<text x="222.1" y="75.6">HDMISCL</text>
<text x="222.1" y="83.2">HDMISDA</text>
<text x="222.1" y="90.9">HDMIDET</text>
<text x="154.8" y="108.6">3V3_SYS</text>
<text x="154.8" y="111.2">GND</text>
<text x="154.8" y="113.7">GPIO13</text>
<text x="195.5" y="111.2">NET6</text>
<text x="195.5" y="113.7">NET7</text>
<text x="195.5" y="108.6">3V3_MS</text>
<text x="18.5" y="114.2" transform="rotate(-90 18.5 114.2)">MS_SDA</text>
<text x="23.5" y="114.2" transform="rotate(-90 23.5 114.2)">MS_SCL</text>
<text x="102.3" y="119.3" transform="rotate(-90 102.3 119.3)">LED_MS</text>
<text x="167.5" y="118.8">TPS22918DBVR</text>
<text x="208.2" y="115">22</text>
<text x="27.8" y="123.9">AT24C16C-STUM-T</text>
<text x="161.2" y="123.9">100k</text>
<text x="198.5" y="131.2">GND</text>
<text x="157.8" y="136.3">GND</text>
<text x="23.5" y="142.1" transform="rotate(-90 23.5 142.1)">GPIO16</text>
<text x="18.5" y="144.7" transform="rotate(-90 18.5 144.7)">3V3_SYS</text>
<text x="41.8" y="145.5">GPIO16</text>
<text x="24" y="154.4">100nF</text>
<text x="41.8" y="151.8">MS_SCL</text>
<text x="41.8" y="158.2">MS_SDA</text>
<text x="31.6" y="197.5">4.7uF</text>
<text x="62.1" y="197.5">10uF</text>
<text x="95.1" y="197.5">4.7uF</text>
<text x="227.2" y="196.3">NC</text>
<text x="239.9" y="196.3">NC</text>
<text x="252.6" y="196.3">NC</text>
<text x="266.6" y="196.3">NC</text>
<text x="111.9" y="203.9">GND</text>
<text x="130.7" y="201.3">GND</text>
<text x="148.5" y="201.3">GND</text>
<text x="166.2" y="201.3">GND</text>
<text x="192.9" y="201.3">GND</text>
</g>
<g font-size="1.8" fill="#000080">
<text x="39.2" y="9.2">U6</text>
<text x="144.7" y="14.7">C17</text>
<text x="171.3" y="14.7">D2</text>
<text x="223.4" y="12.1">HDMI1</text>
<text x="125.6" y="21">X3</text>
<text x="144.7" y="22.3">22pF</text>
<text x="144.7" y="32.4">C18</text>
<text x="144.7" y="40.1">22pF</text>
<text x="171.3" y="37.5">D3</text>
<text x="125.6" y="57.8">R32</text>
<text x="125.6" y="60.4">4.7k</text>
<text x="290.7" y="65.5">C20</text>
<text x="290.7" y="68">100nF</text>
<text x="212" y="74.3">R38</text>
<text x="247.5" y="74.3">U21</text>
<text x="39.2" y="81.2">MS2109</text>
<text x="212" y="79.4">47k</text>
<text x="212" y="82">R39</text>
<text x="247.5" y="79.4">0603磁珠 120</text>
<text x="260.6" y="79.4">@100MHz</text>
<text x="99.2" y="88.3">3V3_MS</text>
<text x="212" y="89.6">R40</text>
<text x="212" y="87">47k</text>
<text x="105.3" y="95.9">R34</text>
<text x="212" y="94.7">1k</text>
<text x="105.3" y="98.5">2.2k</text>
<text x="105.3" y="107.4">MS_LED1</text>
<text x="167.5" y="106.1">U7</text>
<text x="208.2" y="109.9">R20</text>
<text x="27.8" y="121.3">U5</text>
<text x="161.2" y="121.3">R22</text>
<text x="204.3" y="120.1">C13</text>
<text x="204.3" y="122.6">1nF</text>
<text x="62.4" y="139.1">3V3_MS</text>
<text x="51.9" y="145.5">R35</text>
<text x="55.8" y="146.7">4.7k</text>
<text x="24" y="151.8">C19</text>
<text x="51.9" y="151.8">R36</text>
<text x="55.8" y="153.1">4.7k</text>
<text x="51.9" y="158.2">R37</text>
<text x="55.8" y="159.4">4.7k</text>
<text x="7.8" y="181">3V3_MS</text>
<text x="14.6" y="184.5">U14</text>
<text x="21.1" y="181">USB3V3_MS</text>
<text x="39.5" y="181">3V3_MS</text>
<text x="46.4" y="184.5">U15</text>
<text x="54.1" y="181">A3V3_MS</text>
<text x="70.8" y="181">1V2_SYS</text>
<text x="78.1" y="184.5">U16</text>
<text x="85.9" y="181">A1V2_MS</text>
<text x="103.7" y="181">USB3V3_MS</text>
<text x="122.7" y="181">A1V2_MS</text>
<text x="140.6" y="181">1V2_SYS</text>
<text x="158.3" y="181">A3V3_MS</text>
<text x="185.6" y="181">3V3_MS</text>
<text x="218" y="182.3">A1V2_MS</text>
<text x="229.4" y="182.3">USB3V3_MS</text>
<text x="242.1" y="182.3">USB3V3_MS</text>
<text x="257.3" y="182.3">A3V3_MS</text>
<text x="12.6" y="188.6">0603磁珠 120</text>
<text x="25.7" y="188.6">@100MHz</text>
<text x="44.3" y="188.6">0603磁珠 120</text>
<text x="57.4" y="188.6">@100MHz</text>
<text x="76.1" y="188.6">0603磁珠 120</text>
<text x="89.2" y="188.6">@100MHz</text>
<text x="31.6" y="195">C68</text>
<text x="62.1" y="195">C69</text>
<text x="95.1" y="195">C70</text>
<text x="112.9" y="192.5">C71</text>
<text x="112.9" y="195">100nF</text>
<text x="123.1" y="192.5">C72</text>
<text x="123.1" y="195">100nF</text>
<text x="130.7" y="192.5">C73</text>
<text x="130.7" y="195">100nF</text>
<text x="140.8" y="192.5">C74</text>
<text x="140.8" y="195">100nF</text>
<text x="148.5" y="192.5">C75</text>
<text x="148.5" y="195">100nF</text>
<text x="158.6" y="192.5">C76</text>
<text x="158.6" y="195">100nF</text>
<text x="166.2" y="192.5">C77</text>
<text x="166.2" y="195">100nF</text>
<text x="176.4" y="192.5">C78</text>
<text x="176.4" y="195">100nF</text>
<text x="184" y="192.5">C79</text>
<text x="184" y="195">100nF</text>
<text x="194.2" y="192.5">C80</text>
<text x="194.2" y="195">100nF</text>
<text x="201.8" y="192.5">C81</text>
<text x="201.8" y="195">100nF</text>
<text x="212" y="192.5">C82</text>
<text x="212" y="195">100nF</text>
<text x="227.2" y="193.7">C3</text>
<text x="239.9" y="193.7">C10</text>
<text x="252.6" y="193.7">C12</text>
<text x="266.6" y="193.7">C11</text>
</g>
<g font-size="1.8">
<text x="36.2" y="15.9">2</text>
<text x="36.2" y="13.4">1</text>
<text x="39.8" y="17.2">XTOUT</text>
<text x="39.8" y="14.7">XTIN</text>
<text x="64.2" y="17.2">VSS</text>
<text x="65.5" y="14.7">EP</text>
<text x="70.5" y="15.9">48</text>
<text x="70.5" y="13.4">49</text>
<text x="221.1" y="14.9">1</text>
<text x="223.9" y="15.9">TMDS Data 2+</text>
<text x="265.3" y="17.4">2</text>
<text x="36.2" y="23.5">5</text>
<text x="36.2" y="21">4</text>
<text x="36.2" y="18.5">3</text>
<text x="39.8" y="22.3">USBDP</text>
<text x="39.8" y="19.7">REXT</text>
<text x="60.8" y="19.7">AVDD33</text>
<text x="64.2" y="22.3">VSS</text>
<text x="70.5" y="23.5">45</text>
<text x="70.5" y="21">46</text>
<text x="70.5" y="18.5">47</text>
<text x="124.6" y="23.8">2</text>
<text x="135.8" y="23.8">1</text>
<text x="170.2" y="18.7">1</text>
<text x="170.2" y="21.2">2</text>
<text x="170.2" y="23.8">3</text>
<text x="172.3" y="20">IN1</text>
<text x="172.3" y="22.5">IN2</text>
<text x="183" y="22.5">NC</text>
<text x="183" y="20">NC</text>
<text x="186.7" y="23.8">8</text>
<text x="186.7" y="21.2">9</text>
<text x="186.7" y="18.7">10</text>
<text x="221.1" y="20">3</text>
<text x="223.9" y="21">TMDS Data 2-</text>
<text x="246.7" y="18.4">TMDS Data 2 Shield</text>
<text x="251.3" y="23.5">TMDS Data 1+</text>
<text x="265.3" y="22.5">4</text>
<text x="36.2" y="28.6">7</text>
<text x="36.2" y="26.1">6</text>
<text x="39.8" y="29.9">V33USB</text>
<text x="39.8" y="27.4">V33USB</text>
<text x="39.8" y="24.8">USBDM</text>
<text x="59.2" y="24.8">MCU_SEL</text>
<text x="60.7" y="27.4">DVDD33</text>
<text x="64.2" y="29.9">VSS</text>
<text x="70.5" y="28.6">43</text>
<text x="70.5" y="26.1">44</text>
<text x="124.6" y="28.9">3</text>
<text x="135.8" y="28.9">4</text>
<text x="170.2" y="26.3">4</text>
<text x="170.2" y="28.9">5</text>
<text x="172.3" y="25">GND</text>
<text x="172.3" y="27.6">IN3</text>
<text x="181.5" y="25">GND</text>
<text x="183" y="27.6">NC</text>
<text x="186.7" y="28.9">6</text>
<text x="186.7" y="26.3">7</text>
<text x="221.1" y="25">5</text>
<text x="223.9" y="26.1">TMDS Data 1 Shield</text>
<text x="251.7" y="28.6">TMDS Data 1-</text>
<text x="265.3" y="27.6">6</text>
<text x="36.2" y="33.7">9</text>
<text x="36.2" y="31.2">8</text>
<text x="39.8" y="35">I2SIN_SCLK</text>
<text x="39.8" y="32.4">V33USB</text>
<text x="60.7" y="35">DVDD12</text>
<text x="64.2" y="32.4">VSS</text>
<text x="70.5" y="33.7">41</text>
<text x="70.5" y="31.2">42</text>
<text x="172.3" y="30.1">IN4</text>
<text x="183" y="30.1">NC</text>
<text x="221.1" y="30.1">7</text>
<text x="221.1" y="35.2">9</text>
<text x="223.9" y="31.1">TMDS Data 0+</text>
<text x="246.7" y="33.7">TMDS Data 0 Shield</text>
<text x="265.3" y="32.7">8</text>
<text x="35.2" y="41.3">12</text>
<text x="35.2" y="38.8">11</text>
<text x="35.2" y="36.2">10</text>
<text x="39.8" y="40.1">I2SIN_SD0</text>
<text x="39.8" y="37.5">I2SIN_WS</text>
<text x="62.3" y="40.1">GPIO0</text>
<text x="62.3" y="37.5">GPIO1</text>
<text x="70.5" y="41.3">38</text>
<text x="70.5" y="38.8">39</text>
<text x="70.5" y="36.2">40</text>
<text x="170.2" y="41.6">1</text>
<text x="186.7" y="41.6">10</text>
<text x="220.1" y="40.3">11</text>
<text x="223.9" y="36.2">TMDS Data 0-</text>
<text x="223.9" y="41.3">TMDS Clock Shield</text>
<text x="252.1" y="38.8">TMDS Clock+</text>
<text x="265.3" y="37.7">10</text>
<text x="35.2" y="46.4">14</text>
<text x="35.2" y="43.9">13</text>
<text x="39.8" y="47.7">GPIO3(SDA)</text>
<text x="39.8" y="45.1">GPIO2(SCL)</text>
<text x="39.8" y="42.6">I2S_MCLKOUT</text>
<text x="58.6" y="42.6">SPDIFOUT</text>
<text x="62.3" y="45.1">GPIO5</text>
<text x="64.2" y="47.7">VSS</text>
<text x="70.5" y="43.9">37</text>
<text x="70.5" y="46.4">36</text>
<text x="170.2" y="44.1">2</text>
<text x="170.2" y="46.6">3</text>
<text x="172.3" y="42.8">IN1</text>
<text x="172.3" y="45.4">IN2</text>
<text x="172.3" y="47.9">GND</text>
<text x="181.5" y="47.9">GND</text>
<text x="183" y="45.4">NC</text>
<text x="183" y="42.8">NC</text>
<text x="186.7" y="46.6">8</text>
<text x="186.7" y="44.1">9</text>
<text x="220.1" y="45.4">13</text>
<text x="223.9" y="46.4">CEC</text>
<text x="252.5" y="43.8">TMDS Clock-</text>
<text x="265.3" y="42.8">12</text>
<text x="265.3" y="47.9">14</text>
<text x="35.2" y="51.5">16</text>
<text x="35.2" y="48.9">15</text>
<text x="39.8" y="52.8">DVDD33</text>
<text x="39.8" y="50.2">VSS</text>
<text x="58.3" y="52.8">HDMIRX2N</text>
<text x="58.4" y="50.2">HDMIRX2P</text>
<text x="70.5" y="51.5">34</text>
<text x="70.5" y="48.9">35</text>
<text x="170.2" y="49.2">4</text>
<text x="170.2" y="51.7">5</text>
<text x="172.3" y="50.4">IN3</text>
<text x="172.3" y="53">IN4</text>
<text x="183" y="53">NC</text>
<text x="183" y="50.4">NC</text>
<text x="186.7" y="51.7">6</text>
<text x="186.7" y="49.2">7</text>
<text x="220.1" y="50.4">15</text>
<text x="223.9" y="51.5">SCL</text>
<text x="250.3" y="48.9">Reserved (N.C.)</text>
<text x="259.7" y="54">SDA</text>
<text x="265.3" y="53">16</text>
<text x="35.2" y="59.1">19</text>
<text x="35.2" y="56.6">18</text>
<text x="35.2" y="54">17</text>
<text x="39.8" y="57.8">HDMIRXDET</text>
<text x="39.8" y="55.3">HDMIRXHPD</text>
<text x="58.4" y="57.8">HDMIRX1P</text>
<text x="60.8" y="55.3">AVDD12</text>
<text x="70.5" y="59.1">31</text>
<text x="70.5" y="56.6">32</text>
<text x="70.5" y="54">33</text>
<text x="220.1" y="55.5">17</text>
<text x="223.9" y="56.5">DDC/CEC Ground</text>
<text x="254.4" y="59.1">+5V Power</text>
<text x="265.3" y="58.1">18</text>
<text x="35.2" y="64.2">21</text>
<text x="35.2" y="61.6">20</text>
<text x="39.8" y="65.5">RXDDCSDA</text>
<text x="39.8" y="62.9">VSS</text>
<text x="39.8" y="60.4">DVDD12</text>
<text x="58.3" y="60.4">HDMIRX1N</text>
<text x="58.4" y="65.5">HDMIRX0P</text>
<text x="60.8" y="62.9">AVDD33</text>
<text x="70.5" y="64.2">29</text>
<text x="70.5" y="61.6">30</text>
<text x="220.1" y="60.6">19</text>
<text x="223.9" y="61.6">Hot Plug Detect</text>
<text x="246.6" y="65.9" transform="rotate(-90 246.6 65.9)">GND</text>
<text x="249.1" y="65.9" transform="rotate(-90 249.1 65.9)">GND</text>
<text x="251.6" y="65.9" transform="rotate(-90 251.6 65.9)">GND</text>
<text x="254.2" y="65.9" transform="rotate(-90 254.2 65.9)">GND</text>
<text x="35.2" y="71.8">24</text>
<text x="35.2" y="69.3">23</text>
<text x="35.2" y="66.7">22</text>
<text x="39.8" y="70.5">DVDD33</text>
<text x="39.8" y="68">RXDDCSCL</text>
<text x="58.3" y="68">HDMIRX0N</text>
<text x="60.8" y="70.5">AVDD12</text>
<text x="70.5" y="71.8">26</text>
<text x="70.5" y="69.3">27</text>
<text x="70.5" y="66.7">28</text>
<text x="245.5" y="69.7" transform="rotate(-90 245.5 69.7)">20</text>
<text x="248.1" y="69.7" transform="rotate(-90 248.1 69.7)">21</text>
<text x="250.6" y="69.7" transform="rotate(-90 250.6 69.7)">22</text>
<text x="253.2" y="69.7" transform="rotate(-90 253.2 69.7)">23</text>
<text x="39.8" y="73.1">AVDD33</text>
<text x="58" y="75.6">HDMIRXCN</text>
<text x="58.1" y="73.1">HDMIRXCP</text>
<text x="70.5" y="74.3">25</text>
<text x="165.2" y="108.9">1</text>
<text x="165.2" y="111.4">2</text>
<text x="165.2" y="113.9">3</text>
<text x="168" y="109.9">VIN</text>
<text x="168" y="112.4">GND</text>
<text x="182.2" y="109.9">VOUT</text>
<text x="183.1" y="112.4">QOD</text>
<text x="189.1" y="113.9">4</text>
<text x="189.1" y="111.4">5</text>
<text x="189.1" y="108.9">6</text>
<text x="18.7" y="119.1" transform="rotate(-90 18.7 119.1)">3</text>
<text x="21.2" y="119.1" transform="rotate(-90 21.2 119.1)">2</text>
<text x="23.8" y="119.1" transform="rotate(-90 23.8 119.1)">1</text>
<text x="168" y="115">ON</text>
<text x="184.9" y="115">CT</text>
<text x="20" y="124" transform="rotate(-90 20 124)">SDA</text>
<text x="22.5" y="124.3" transform="rotate(-90 22.5 124.3)">GND</text>
<text x="25" y="123.8" transform="rotate(-90 25 123.8)">SCL</text>
<text x="20" y="131" transform="rotate(-90 20 131)">Vcc</text>
<text x="25" y="131" transform="rotate(-90 25 131)">WP</text>
<text x="18.7" y="133.1" transform="rotate(-90 18.7 133.1)">4</text>
<text x="23.8" y="133.1" transform="rotate(-90 23.8 133.1)">5</text>
</g>
</svg>
